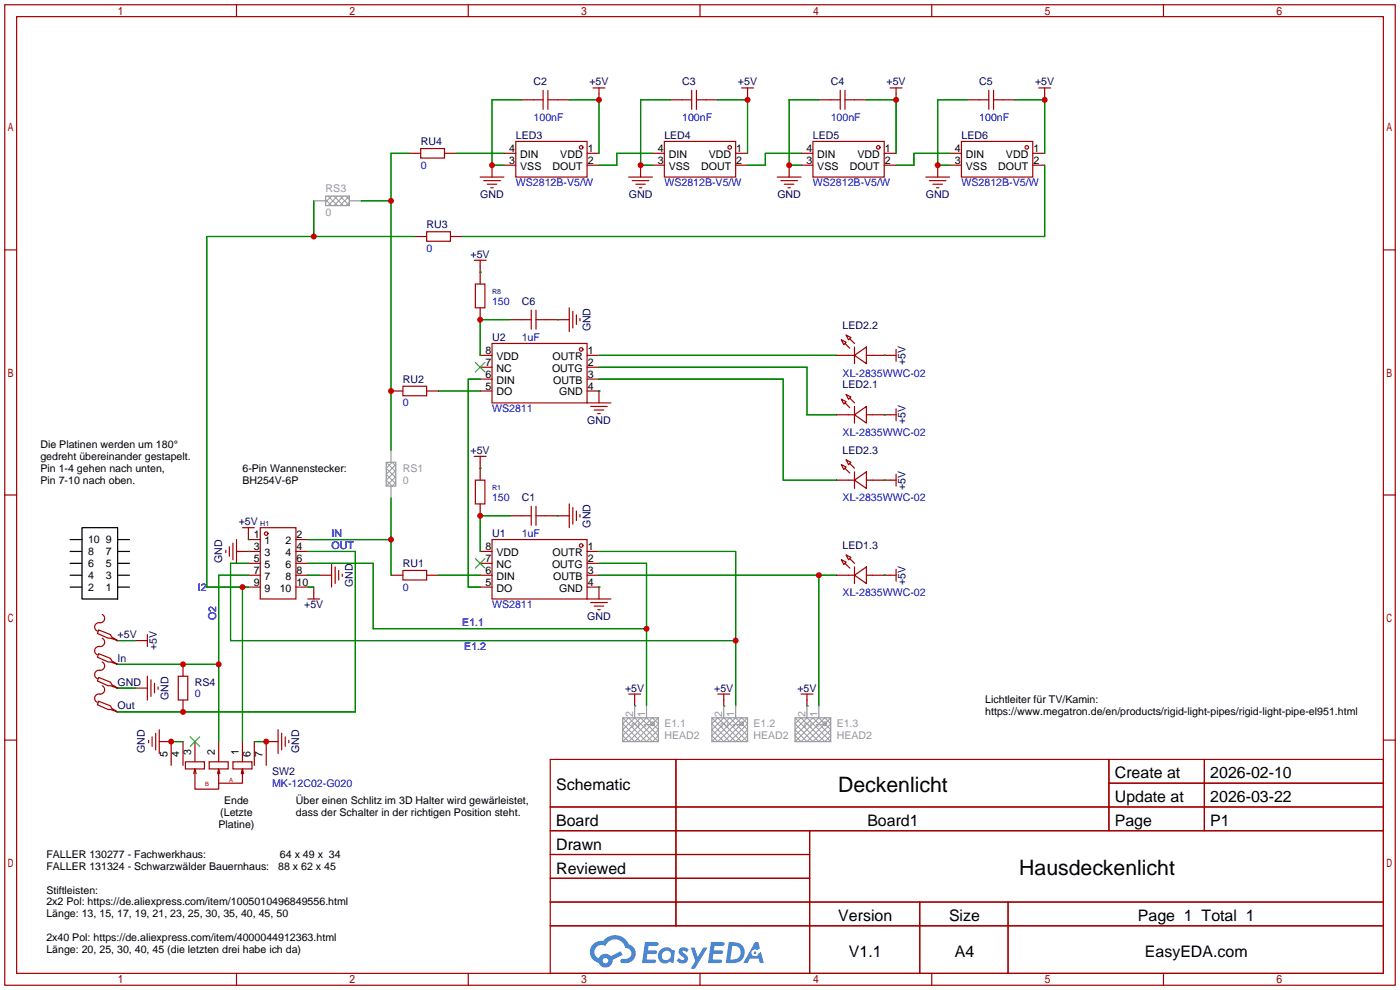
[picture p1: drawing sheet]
<svg xmlns="http://www.w3.org/2000/svg" width="299mm" height="212mm" viewBox="0 0 299 212" stroke-linecap="round" stroke-linejoin="round" font-family="sans-serif">
<g fill="none" stroke="#a10000" stroke-width=".25">
<path d="M1 1h297.2v209.6h-297.2zM3.6 3.6h292.1v204.4h-292.1zM50.5 1v2.6M100.1 1v2.6M149.6 1v2.6M199.1 1v2.6M248.7 1v2.6M1 53.4h2.6M295.7 53.4h2.5M1 105.8h2.6M295.7 105.8h2.5M1 158.2h2.6"/>
<path d="M295.7 158.2h2.5M117.6 162.3h178.1v45.7h-178.1zM117.6 172.5h178.1M117.6 177.5h178.1M144.5 162.3v35.6M173 177.5v30.5M237 162.3v15.2M237 167.4h58.7M257.4 162.3v15.2M117.6 182.6h55.4M117.6 192.8h178.1M117.6 187.7h55.4"/>
<path d="M117.6 197.9h178.1M196.6 192.8v15.2M215.4 192.8v15.2M50.5 208v2.6M100.1 208v2.6M149.6 208v2.6M199.1 208v2.6M248.7 208v2.6"/>
</g>
<g fill="#5487ff">
<path d="M145.3 202.7a1.3 1.3 0 0 1 1.9 .3l-.4 .6a.54 .54 0 0 0-.9-.2l.1 .2a1.34 1.34 0 0 1 .9 1.8 1.47 1.47 0 0 1-2.3-.1l.5-.6 .8 .5a.31 .31 0 0 0 .4-.3 .31 .31 0 0 0-.3-.4 1.12 1.12 0 0 1-.7-1.8z"/>
<path d="M147.6 202.5h.9l.6 2 1.2-2h.9l-2.7 4.6h-.9l1-1.7z"/>
<path d="M137.8 201.4h1.7a1.31 1.31 0 0 1 1.2 .2 .4 .4 0 0 1-.3 .5l-1.8 .1-.1 .9h1.6a.4 .4 0 0 1 .4 .4 .4 .4 0 0 1-.5 .4h-1.6l-.2 1.2h1.4a.46 .46 0 0 1 .5 0 .46 .46 0 0 1 .1 .5l-.4 .2h-2.6z"/>
<path d="M151.9 201.4h1.7a1.32 1.32 0 0 1 1.2 .2 .39 .39 0 0 1-.3 .5l-1.8 .1-.1 .9h1.6a.4 .4 0 0 1 .4 .4 .4 .4 0 0 1-.4 .4h-1.7l-.2 1.2h1.4a.46 .46 0 0 1 .5 0 .46 .46 0 0 1 .1 .5l-.4 .2h-2.6z"/>
<path d="M161.3 201.4h.8l.3 1.3-.6 .4a.75 .75 0 0 0-1.1 .3 .75 .75 0 0 0 .5 1 .75 .75 0 0 0 .9-.7l.5-.2 .6 2.3h-.8l-.3-.9h-1.8l-.5 .9h-1z"/>
<path d="M155.7 201.4l-.6 4.4h1.5a2.27 2.27 0 0 0 2.6-2.2 2.27 2.27 0 0 0-2.7-2.2zM156.5 202.1a1.5 1.5 0 0 1 1.8 1.6 1.5 1.5 0 0 1-1.9 1.4h-.3z"/>
<path d="M141.2 203a1.6 1.6 0 0 0-.3 2.3 1.6 1.6 0 0 0 2.3 .2l.7 .3 .3-2.4-.1-.3-.5-.1a1.58 1.58 0 0 0-2.4 0zM141.8 203.5a.98 .98 0 0 1 1.6 .4 .98 .98 0 0 1-1.1 1.3 .94 .94 0 0 1-.9-.7 .94 .94 0 0 1 .4-1z"/>
<path d="M126.8 201.8a2.37 2.37 0 0 0 1.1 4 1.54 1.54 0 0 0 1.8 1 1.54 1.54 0 0 0 1.2-1.6l2.2-1.1-.5-.8-2 1a1.57 1.57 0 0 0-2.7 .5 1.5 1.5 0 0 1-.7-2.1 1.5 1.5 0 0 1 2.2-.5 2.23 2.23 0 0 1 2.3-1.4 2.23 2.23 0 0 1 2 1.8 1.16 1.16 0 0 1 1.2 1.1 1.16 1.16 0 0 1-1.1 1.2h-.7a.47 .47 0 0 0-.5 .4 .47 .47 0 0 0 .4 .5 2.17 2.17 0 0 0 2.5-.9 2.17 2.17 0 0 0-.3-2.7l-.8-.4a3.2 3.2 0 0 0-5.5-.7l-1.1 .1zM128.8 205.3a.6 .6 0 0 1 1.2 0 .6 .6 0 0 1-1.2 0z"/>
<circle cx="161.4" cy="203.6" r=".28"/>
</g>
<g fill="none" stroke="#a10000" stroke-width=".25">
<path d="M116.1 19.3v4.1M117.1 19.3v4.1M126.7 18.8h2.6M128 18.8v2.5M147.8 19.3v4.1M148.8 19.3v4.1M158.5 18.8h2.5M159.8 18.8v2.5M179.6 19.3v4.1M180.6 19.3v4.1M190.2 18.8h2.6M191.5 18.8v2.5"/>
<path d="M211.3 19.3v4.1M212.3 19.3v4.1M222 18.8h2.5M223.3 18.8v2.5M87.4 32.8h2.5M89.9 31.8h5.1v2h-5.1zM95 32.8h2.5M102.6 37.8h5.1M103.4 38.6h3.5M104.1 39.4h2.1M105.2 35.3v2.5M107.7 32.8h2.5"/>
<path d="M107.7 35.3h2.5M110.2 30.2h15.3v7.6h-15.3zM111.5 21.3h4.6M117.1 21.3h4.6M125.5 32.8h2.5M125.5 35.3h2.5M134.4 37.8h5M135.1 38.6h3.6M135.9 39.4h2M136.9 35.3v2.5M139.4 32.8h2.6M139.4 35.3h2.6"/>
<path d="M142 30.2h15.2v7.6h-15.2zM143.3 21.3h4.5M148.8 21.3h4.6M157.2 32.8h2.6M157.2 35.3h2.6M166.1 37.8h5.1M166.9 38.6h3.5M167.6 39.4h2.1M168.7 35.3v2.5M171.2 32.8h2.5M171.2 35.3h2.5M173.7 30.2h15.3v7.6h-15.3z"/>
<path d="M175 21.3h4.6M180.6 21.3h4.6M189 32.8h2.5M189 35.3h2.5M197.9 37.8h5M198.6 38.6h3.6M199.4 39.4h2M200.4 35.3v2.5M202.9 32.8h2.6M202.9 35.3h2.6M205.5 30.2h15.2v7.6h-15.2zM206.8 21.3h4.5"/>
<path d="M212.3 21.3h4.6M220.7 32.8h2.6M220.7 35.3h2.6M88.6 50.5h2.6M91.2 49.5h5.1v2.1h-5.1zM96.3 50.5h2.5M101.3 55.6h2.6M102.6 55.6v5.1M104.9 40.1h.5M136.7 40.1h.5M168.4 40.1h.5M200.2 40.1h.5"/>
<path d="M101.6 60.7h2v5.1h-2zM102.6 65.8v2.5M102.6 75.9h2.6M102.6 78.5h2.6M105.2 73.4h20.3v12.7h-20.3zM109 68.3h4.5M113.5 66.3v4.1M114.6 66.3v4.1M114.6 68.3h7.1M121.7 65.8v5.1M122.4 66.5v3.6M123.2 67.3v2"/>
<path d="M124 68.1v.5M125.5 75.9h2.5M125.5 78.5h2.5M178.8 75.9h3.8M179.8 72.6l1 .6-.5 .5zM180.6 73.4l1 1M180.8 71.6l1.1 .5-.5 .5zM181.6 72.4l1 1M182.6 75.9l2.6-1.7v3.5zM182.6 74.2v3.5M185.2 75.9h6.3M191.5 74.7v2.5"/>
<path d="M83.6 83.6h2.5M86.1 82.5h5.1v2.1h-5.1zM91.2 83.6h2.5M101.3 97.5h2.6M102.6 97.5v5.1M102.6 81h2.6M102.6 83.6h2.6M125.5 83.6h2.5v2.5M125.5 81h2.5M125.5 86.1h5.1M126.2 86.9h3.6M127 87.6h2"/>
<path d="M127.8 88.4h.5M178.8 88.6h3.8M179.8 85.3l1 .6-.5 .5zM179.8 99.3l1 .5-.5 .5zM180.6 86.1l1 1M180.8 84.3l1.1 .5-.5 .5zM180.8 98.3l1.1 .5-.5 .5zM181.6 85.1l1 1M181.6 99.1l1 1M182.6 88.6l2.6-1.7v3.5zM182.6 86.9v3.5M185.2 88.6h6.3"/>
<path d="M191.5 87.4v2.5M48.3 117.6v.5M49 116.8v2.1M49.8 116.1v3.5M50.5 117.9h5.1M50.5 115.3v5.1M51.8 112.8h2.6M53.1 112.8v2.5h2.5M55.6 112.8h7.6v15.2h-7.6zM63.2 115.3h2.6M63.2 117.9h2.6M101.6 102.6h2v5.1h-2z"/>
<path d="M102.6 117.9h2.6M102.6 107.7v2.5M105.2 115.3h20.3v12.7h-20.3zM109 110.2h4.5M113.5 108.2v4.1M114.6 110.2h7.1M114.6 108.2v4.1M121.7 107.7v5.1M122.4 108.5v3.5M123.2 109.2v2.1M124 110v.5M125.5 117.9h2.5"/>
<path d="M178.8 102.6h3.8M179.8 119.6l1 .5-.5 .5zM180.6 100.1l1 1M180.8 118.6l1.1 .5-.5 .5zM181.6 119.4l1 1M182.6 102.6l2.6-1.8v3.6zM182.6 100.8v3.6M185.2 102.6h6.3M191.5 101.3v2.6M21.1 134.6l2.5 1 .3 .5 1.2 .8-1.5-.5h-.5l-2.3-1zM21.1 139.7l2.5 1 .3 .5 1.2 .8-1.5-.5h-.5l-2.3-1zM21.8 131.3a.98 .98 0 0 1 .5 1.3 .98 .98 0 0 1-1.3 .5 .93 .93 0 0 0-.8 .8 .93 .93 0 0 0 .6 1"/>
<path d="M21.8 136.4a.98 .98 0 0 1 .5 1.3 .98 .98 0 0 1-1.3 .5 .93 .93 0 0 0-.8 .8 .93 .93 0 0 0 .6 1M24.9 136.9h.2M29 136.9h2.5M31.5 135.6v2.6M53.1 125.5h2.5M53.1 122.9h2.5M53.1 120.4h2.5M63.2 125.5h2.6M63.2 122.9h2.6M63.2 120.4h2.6M65.8 128h2.5M67.1 125.5v2.5"/>
<path d="M68.3 122.9h2.6M70.9 120.4v5.1M71.6 121.2v3.5M72.4 121.9v2.1M73.2 122.7v.5M83.6 122.9h2.5M86.1 121.9h5.1v2.1h-5.1zM91.2 122.9h2.5M102.6 125.5h2.6M102.6 122.9h2.6M102.6 120.4h2.6M125.5 125.5h2.5v2.5"/>
<path d="M125.5 122.9h2.5M125.5 120.4h2.5M125.5 128h5.1M126.2 128.8h3.6M127 129.5h2M127.8 130.3h.5M178.8 122.9h3.8M180.6 120.4l1 1M182.6 122.9l2.6-1.7v3.5zM182.6 121.2v3.5M185.2 122.9h6.3M191.5 121.7v2.5"/>
<path d="M21.1 144.8l2.5 1 .3 .5 1.2 .8-1.5-.5h-.5l-2.3-1.1zM21.1 149.9l2.5 1 .3 .5 1.2 .7-1.5-.5h-.5l-2.3-1zM21.8 141.5a.98 .98 0 0 1 .5 1.3 .98 .98 0 0 1-1.3 .5 .93 .93 0 0 0-.8 .8 .93 .93 0 0 0 .6 .9M21.8 146.6a.98 .98 0 0 1 .5 1.2 .98 .98 0 0 1-1.3 .5 .93 .93 0 0 0-.8 .9 .93 .93 0 0 0 .6 .9M24.9 147.1h.2M24.9 142h.2M24.9 152.1h.2M29 147.1h2.5M31.5 144.5v5.1M31.7 158.2v.6M32.3 145.3v3.5M32.5 157.5v2"/>
<path d="M33 146.1v2M33.3 156.7v3.6M33.8 146.8v.5M34 158.5h2.6v5.1M34 156v5M38.1 144.5h2v5.1h-2zM39.1 142v2.5M39.1 149.6v2.5M39.1 158.5v5.1M41.7 158.5v4.3M46.7 158.5v4.3M51.8 158.5v4.3"/>
<path d="M54.4 158.5v5.1M59.4 158.5h-2.5v5.1M59.4 156v5M60.2 156.7v3.6M61 157.5v2M61.7 158.2v.6M134.4 148.3h2.5M135.6 148.3v2.6M153.4 148.3h2.6M154.7 148.3v2.6M171.2 148.3h2.5M172.5 148.3v2.6"/>
<path d="M39.6 162.8h4.1v1.5h-4.1zM41.7 164.3v4.4h5v-4.4l-.2 1.1M41.7 164.3l.2 1.1M41.7 164.3l-.3 1.1M44.7 162.8h4.1v1.5h-4.1zM46.7 164.3l.3 1.1M49.8 162.8h4v1.5h-4zM51.6 165.4l.2-1.1v3.1h-5.1M51.8 164.3l.3 1.1"/>
<circle cx="124.2" cy="31.5" r=".38"/>
<circle cx="156" cy="31.5" r=".38"/>
<circle cx="187.7" cy="31.5" r=".38"/>
<circle cx="219.5" cy="31.5" r=".38"/>
<circle cx="124.2" cy="74.7" r=".38"/>
<circle cx="56.9" cy="114" r=".38"/>
<circle cx="124.2" cy="116.6" r=".38"/>
</g>
<path d="M101.6 77.5l2 2M103.6 77.5l-2 2M101.6 119.4l2 2M103.6 119.4l-2 2M40.6 157.5l2.1 2M42.7 157.5l-2.1 2" fill="none" stroke="#3c3" stroke-width=".25"/>
<g fill="none" stroke="#008700" stroke-width=".25">
<path d="M87.4 32.8h-3.8v63.5M97.5 32.8h10.2M111.5 21.3h-6.3v14h2.5M121.7 21.3h6.3v11.5M139.4 32.8h-7.6v2.5h-3.8M143.3 21.3h-6.4v14h2.5M153.4 21.3h6.4v11.5M171.2 32.8h-7.6v2.5h-3.8M175 21.3h-6.3v14h2.5M185.2 21.3h6.3v11.5M202.9 32.8h-7.6v2.5h-3.8M206.8 21.3h-6.4v14h2.5"/>
<path d="M216.9 21.3h6.4v11.5M223.3 35.3v15.2h-124.5M67.1 42.9v7.6M77.2 42.9h6.4M88.6 50.5h-44.4v75h8.9M102.6 58.2h.1M109 68.3h-6.4v7.6M119.1 68.3h.1M128 75.9h50.8M128 78.5h44.5v10.1h6.3M189 75.9h.1M93.7 83.6h8.9"/>
<path d="M102.6 81h-2.5v44.5h2.5M128 83.6h.1M128 81h39.4v21.6h11.4M189 88.6h.1M53.1 117.9h.1M53.1 115.3h.1M65.8 117.9h10.1v34.2h-50.8M65.8 115.3h17.8M83.6 106.4v16.5M102.6 100.1h.1M109 110.2h-6.4v7.7M119.1 110.2h.1"/>
<path d="M128 117.9h29.2v33M189 102.6h.1M25.1 136.9h3.9M51.8 125.5v33M53.1 122.9h-6.4v35.6M53.1 120.4h-3.8v16.5h107.9M65.8 122.9h2.5M65.8 120.4h14v14h58.4M65.8 125.5h1.3M93.7 122.9h8.9M128 125.5h.1M128 122.9h50.8"/>
<path d="M128 120.4h10.2v30.5M175 122.9v28M189 122.9h.1M25.1 147.1h3.9M25.1 142h21.6M36.6 158.5h2.5M54.4 158.5h2.5M135.6 150.9h.1M154.7 150.9h.1M172.5 150.9h.1"/>
</g>
<path d="M15 117.9h2.5M15 115.3h2.5M17.5 112.8h7.6v15.2h-7.6zM25.1 117.9h2.6M25.1 115.3h2.6M15 125.5h2.5M15 122.9h2.5M15 120.4h2.5M25.1 125.5h2.6M25.1 122.9h2.6M25.1 120.4h2.6" fill="none" stroke="#000" stroke-width=".25"/>
<g fill="none" stroke="#999" stroke-width=".21">
<path d="M69.6 42.7l1.3 1.2M70.1 41.9l2 2M70.9 41.9l-1.3 1.3M71.4 41.9l2 2M72.1 41.9l-2 2M72.6 41.9l2.1 2M73.4 41.9l-2 2M73.9 41.9l.8 .8M74.7 41.9l-2.1 2M74.7 43.2l-.8 .7M82.5 98.8l2.1 2M84.6 99.6l-.8-.8-1.3 1.3 2.1 2"/>
<path d="M84.6 99.3l-2.1 2 2.1 2.1M84.6 100.6l-2.1 2 1.3 1.3 .8-.8M84.6 101.9l-2.1 2M133.1 154.7l1.3-1.3 5 5.1 1.3-1.3-3.8-3.8-3.8 3.8 1.3 1.3 5-5.1 1.3 1.3-3.8 3.8zM133.1 153.4l5.1 5.1 2.5-2.5-2.5-2.6-5.1 5.1M139.6 154.3l.2 .2M139.8 154.9l-.2 .1M140.7 153.4l-5.1 5.1-2.5-2.5 2.5-2.6 5.1 5.1M152.1 153.4l5.1 5.1 2.6-2.5-2.6-2.6-5.1 5.1M153.4 153.4l-1.3 1.3 3.9 3.8 3.8-3.8-1.3-1.3-5.1 5.1-1.3-1.3 3.9-3.8 3.8 3.8-1.3 1.3zM158.7 154.3l.1 .2M158.8 154.9l-.1 .1"/>
<path d="M159.8 153.4l-5.1 5.1-2.6-2.5 2.6-2.6 5.1 5.1M169.9 153.4l5.1 5.1 2.5-2.5-2.5-2.6-5.1 5.1M171.2 153.4l-1.3 1.3 3.8 3.8 3.8-3.8-1.2-1.3-5.1 5.1-1.3-1.3 3.8-3.8 3.8 3.8-1.2 1.3zM176.4 154.3l.2 .2M176.6 154.9l-.2 .1M177.5 153.4l-5 5.1-2.6-2.5 2.6-2.6 5 5.1"/>
</g>
<g fill="none" stroke="#999" stroke-width=".25">
<path d="M67.1 42.9h2.5M69.6 41.9h5.1v2h-5.1zM74.7 42.9h2.5M82.5 98.8h2.1v5.1h-2.1zM83.6 96.3v2.5M83.6 103.9v2.5M133.1 153.4h7.6v5.1h-7.6zM135.6 150.9v2.5M138.2 150.9v2.5M152.1 153.4h7.7v5.1h-7.7zM154.7 150.9v2.5M157.2 150.9v2.5"/>
<path d="M169.9 153.4h7.6v5.1h-7.6zM172.5 150.9v2.5M175 150.9v2.5"/>
<circle cx="139.4" cy="154.7" r=".38"/>
<circle cx="158.5" cy="154.7" r=".38"/>
<circle cx="176.3" cy="154.7" r=".38"/>
</g>
<g fill="#c00">
<circle cx="128" cy="21.3" r=".63"/>
<circle cx="105.2" cy="35.3" r=".63"/>
<circle cx="159.8" cy="21.3" r=".63"/>
<circle cx="136.9" cy="35.3" r=".63"/>
<circle cx="191.5" cy="21.3" r=".63"/>
<circle cx="168.7" cy="35.3" r=".63"/>
<circle cx="223.3" cy="21.3" r=".63"/>
<circle cx="200.4" cy="35.3" r=".63"/>
<circle cx="36.6" cy="158.5" r=".63"/>
<circle cx="56.9" cy="158.5" r=".63"/>
<circle cx="157.2" cy="136.9" r=".63"/>
<circle cx="138.2" cy="134.4" r=".63"/>
<circle cx="175" cy="122.9" r=".63"/>
<circle cx="102.6" cy="110.2" r=".63"/>
<circle cx="102.6" cy="68.3" r=".63"/>
<circle cx="39.1" cy="142" r=".63"/>
<circle cx="46.7" cy="142" r=".63"/>
<circle cx="39.1" cy="152.1" r=".63"/>
<circle cx="67.1" cy="50.5" r=".63"/>
<circle cx="51.8" cy="125.5" r=".63"/>
<circle cx="83.6" cy="115.3" r=".63"/>
<circle cx="83.6" cy="42.9" r=".63"/>
<circle cx="83.6" cy="83.6" r=".63"/>
</g>
<g font-size="4.5">
<text x="179.1" y="169.2">Deckenlicht</text>
<text x="217.8" y="187">Hausdeckenlicht</text>
</g>
<g font-size="3.4">
<text x="238.3" y="166.4">Create at</text>
<text x="258.7" y="166.4">2026-02-10</text>
<text x="118.9" y="168.9">Schematic</text>
<text x="238.3" y="171.4">Update at</text>
<text x="258.7" y="171.4">2026-03-22</text>
<text x="118.9" y="176.5">Board</text>
<text x="185.4" y="176.5">Board1</text>
<text x="238.3" y="176.5">Page</text>
<text x="258.7" y="176.5">P1</text>
<text x="118.9" y="181.6">Drawn</text>
<text x="118.9" y="186.7">Reviewed</text>
<text x="179.2" y="196.8">Version</text>
<text x="202.8" y="196.8">Size</text>
<text x="243.2" y="196.8">Page 1 Total 1</text>
<text x="181.4" y="204.5">V1.1</text>
<text x="204.1" y="204.5">A4</text>
<text x="244.7" y="204.5">EasyEDA.com</text>
</g>
<g font-size="2.3" fill="#000080">
<text x="114" y="18.3">C2</text>
<text x="126" y="18.3">+5V</text>
<text x="145.8" y="18.3">C3</text>
<text x="157.7" y="18.3">+5V</text>
<text x="177.5" y="18.3">C4</text>
<text x="189.5" y="18.3">+5V</text>
<text x="209.3" y="18.3">C5</text>
<text x="221.2" y="18.3">+5V</text>
<text x="110.2" y="29.7">LED3</text>
<text x="142" y="29.7">LED4</text>
<text x="173.7" y="29.7">LED5</text>
<text x="205.5" y="29.7">LED6</text>
<text x="89.9" y="31">RU4</text>
<text x="102.6" y="42.4">GND</text>
<text x="134.4" y="42.4">GND</text>
<text x="166.1" y="42.4">GND</text>
<text x="197.9" y="42.4">GND</text>
<text x="91.2" y="48.7">RU3</text>
<text x="100.6" y="55.1">+5V</text>
<text x="111.5" y="65.2">C6</text>
<text x="126.2" y="70.8" transform="rotate(-90 126.2 70.8)">GND</text>
<text x="180.1" y="70.3">LED2.2</text>
<text x="105.2" y="72.9">U2</text>
<text x="193.5" y="78" transform="rotate(-90 193.5 78)">+5V</text>
<text x="86.1" y="81.8">RU2</text>
<text x="180.1" y="83">LED2.1</text>
<text x="125.5" y="90.6">GND</text>
<text x="193.5" y="90.7" transform="rotate(-90 193.5 90.7)">+5V</text>
<text x="100.6" y="97">+5V</text>
<text x="180.1" y="97">LED2.3</text>
<text x="111.5" y="107.2">C1</text>
<text x="193.5" y="104.7" transform="rotate(-90 193.5 104.7)">+5V</text>
<text x="51" y="112.2">+5V</text>
<text x="126.2" y="112.8" transform="rotate(-90 126.2 112.8)">GND</text>
<text x="105.2" y="114.8">U1</text>
<text x="180.1" y="117.3">LED1.3</text>
<text x="47.5" y="120.4" transform="rotate(-90 47.5 120.4)">GND</text>
<text x="75.4" y="125.5" transform="rotate(-90 75.4 125.5)">GND</text>
<text x="86.1" y="121.1">RU1</text>
<text x="193.5" y="125" transform="rotate(-90 193.5 125)">+5V</text>
<text x="65" y="130">+5V</text>
<text x="25.1" y="136.4">+5V</text>
<text x="125.5" y="132.6">GND</text>
<text x="25.1" y="141.4">In</text>
<text x="33.5" y="139" transform="rotate(-90 33.5 139)">+5V</text>
<text x="25.1" y="146.5">GND</text>
<text x="36" y="149.6" transform="rotate(-90 36 149.6)">GND</text>
<text x="41.7" y="146.5">RS4</text>
<text x="133.6" y="147.8">+5V</text>
<text x="152.6" y="147.8">+5V</text>
<text x="170.4" y="147.8">+5V</text>
<text x="25.1" y="151.6">Out</text>
<text x="31" y="161" transform="rotate(-90 31 161)">GND</text>
<text x="64" y="161" transform="rotate(-90 64 161)">GND</text>
<text x="58.2" y="165.6">SW2</text>
</g>
<g font-size="2.3" fill="#00f">
<text x="114" y="25.9">100nF</text>
<text x="145.8" y="25.9">100nF</text>
<text x="177.5" y="25.9">100nF</text>
<text x="209.3" y="25.9">100nF</text>
<text x="89.9" y="36">0</text>
<text x="110.2" y="39.8">WS2812B-V5/W</text>
<text x="142" y="39.8">WS2812B-V5/W</text>
<text x="173.7" y="39.8">WS2812B-V5/W</text>
<text x="205.5" y="39.8">WS2812B-V5/W</text>
<text x="91.2" y="53.8">0</text>
<text x="105.2" y="65.2">150</text>
<text x="111.5" y="72.9">1uF</text>
<text x="180.1" y="80.5">XL-2835WWC-02</text>
<text x="86.1" y="86.8">0</text>
<text x="105.2" y="88.1">WS2811</text>
<text x="180.1" y="93.2">XL-2835WWC-02</text>
<text x="105.2" y="107.2">150</text>
<text x="180.1" y="107.2">XL-2835WWC-02</text>
<text x="70.9" y="117.3">OUT</text>
<text x="70.9" y="114.8">IN</text>
<text x="111.5" y="114.8">1uF</text>
<text x="42.3" y="126.2">I2</text>
<text x="86.1" y="126.2">0</text>
<text x="105.2" y="130">WS2811</text>
<text x="180.1" y="127.5">XL-2835WWC-02</text>
<text x="46.2" y="132.5" transform="rotate(-90 46.2 132.5)">O2</text>
<text x="98.8" y="133.8">E1.1</text>
<text x="99.2" y="138.9">E1.2</text>
<text x="41.7" y="149.1">0</text>
<text x="58.2" y="168.1">MK-12C02-G020</text>
</g>
<g font-size="2.3">
<text x="108.8" y="35">3</text>
<text x="108.8" y="32.5">4</text>
<text x="111.2" y="33.7">DIN</text>
<text x="119.8" y="33.7">VDD</text>
<text x="125.6" y="32.5">1</text>
<text x="125.6" y="35">2</text>
<text x="140.6" y="35">3</text>
<text x="140.6" y="32.5">4</text>
<text x="142.9" y="33.7">DIN</text>
<text x="151.5" y="33.7">VDD</text>
<text x="157.4" y="32.5">1</text>
<text x="157.4" y="35">2</text>
<text x="172.3" y="35">3</text>
<text x="172.3" y="32.5">4</text>
<text x="174.7" y="33.7">DIN</text>
<text x="183.3" y="33.7">VDD</text>
<text x="189.1" y="32.5">1</text>
<text x="189.1" y="35">2</text>
<text x="204.1" y="35">3</text>
<text x="204.1" y="32.5">4</text>
<text x="206.4" y="33.7">DIN</text>
<text x="215" y="33.7">VDD</text>
<text x="220.9" y="32.5">1</text>
<text x="220.9" y="35">2</text>
<text x="111.2" y="36.3">VSS</text>
<text x="118.1" y="36.3">DOUT</text>
<text x="142.9" y="36.3">VSS</text>
<text x="149.9" y="36.3">DOUT</text>
<text x="174.7" y="36.3">VSS</text>
<text x="181.6" y="36.3">DOUT</text>
<text x="206.4" y="36.3">VSS</text>
<text x="213.4" y="36.3">DOUT</text>
<text x="103.8" y="75.6">8</text>
<text x="106.1" y="76.9">VDD</text>
<text x="118.1" y="76.9">OUTR</text>
<text x="125.6" y="75.6">1</text>
<text x="103.8" y="83.3">5</text>
<text x="103.8" y="80.7">6</text>
<text x="103.8" y="78.2">7</text>
<text x="106.1" y="82">DIN</text>
<text x="106.1" y="79.4">NC</text>
<text x="118" y="79.4">OUTG</text>
<text x="118.2" y="82">OUTB</text>
<text x="125.6" y="78.2">2</text>
<text x="125.6" y="80.7">3</text>
<text x="125.6" y="83.3">4</text>
<text x="106.1" y="84.5">DO</text>
<text x="119.5" y="84.5">GND</text>
<text x="8.6" y="95.7">Die Platinen werden um 180°</text>
<text x="8.6" y="98.3">gedreht übereinander gestapelt.</text>
<text x="8.6" y="100.8">Pin 1-4 gehen nach unten,</text>
<text x="51.8" y="100.8">6-Pin Wannenstecker:</text>
<text x="8.6" y="103.3">Pin 7-10 nach oben.</text>
<text x="51.8" y="103.3">BH254V-6P</text>
<text x="18.8" y="116">10 9</text>
<text x="18.8" y="118.6">8</text>
<text x="22.6" y="118.6">7</text>
<text x="54.2" y="115">1</text>
<text x="54.2" y="117.5">3</text>
<text x="56.6" y="116.3">1</text>
<text x="56.6" y="118.8">3</text>
<text x="61" y="118.8">4</text>
<text x="61" y="116.3">2</text>
<text x="63.4" y="117.5">4</text>
<text x="63.4" y="115">2</text>
<text x="103.8" y="117.5">8</text>
<text x="106.1" y="118.8">VDD</text>
<text x="118.1" y="118.8">OUTR</text>
<text x="125.6" y="117.5">1</text>
<text x="18.8" y="121.1">6</text>
<text x="18.8" y="123.7">4</text>
<text x="22.6" y="121.1">5</text>
<text x="22.6" y="123.7">3</text>
<text x="54.2" y="120.1">5</text>
<text x="54.2" y="122.6">7</text>
<text x="54.2" y="125.2">9</text>
<text x="56.6" y="121.4">5</text>
<text x="56.6" y="123.9">7</text>
<text x="61" y="123.9">8</text>
<text x="61" y="121.4">6</text>
<text x="63.4" y="125.2">10</text>
<text x="63.4" y="122.6">8</text>
<text x="63.4" y="120.1">6</text>
<text x="103.8" y="125.2">5</text>
<text x="103.8" y="122.6">6</text>
<text x="103.8" y="120.1">7</text>
<text x="106.1" y="123.9">DIN</text>
<text x="106.1" y="121.4">NC</text>
<text x="118" y="121.4">OUTG</text>
<text x="118.2" y="123.9">OUTB</text>
<text x="125.6" y="120.1">2</text>
<text x="125.6" y="122.6">3</text>
<text x="125.6" y="125.2">4</text>
<text x="18.8" y="126.2">2</text>
<text x="22.6" y="126.2">1</text>
<text x="56.6" y="126.4">9</text>
<text x="59.8" y="126.4">10</text>
<text x="106.1" y="126.4">DO</text>
<text x="119.5" y="126.4">GND</text>
<text x="210.6" y="150.3">Lichtleiter für TV/Kamin:</text>
<text x="210.6" y="152.9">https://www.megatron.de/en/products/rigid-light-pipes/rigid-light-pipe-el951.html</text>
<text x="35.8" y="161.8" transform="rotate(-90 35.8 161.8)">5</text>
<text x="38.3" y="161.8" transform="rotate(-90 38.3 161.8)">4</text>
<text x="40.9" y="161.3" transform="rotate(-90 40.9 161.3)">3</text>
<text x="45.9" y="161.3" transform="rotate(-90 45.9 161.3)">2</text>
<text x="51" y="161.3" transform="rotate(-90 51 161.3)">1</text>
<text x="53.6" y="161.8" transform="rotate(-90 53.6 161.8)">6</text>
<text x="56.1" y="161.8" transform="rotate(-90 56.1 161.8)">7</text>
<text x="47.9" y="171.9">Ende</text>
<text x="63.2" y="171.9">Über einen Schlitz im 3D Halter wird gewärleistet,</text>
<text x="46.7" y="177">Platine)</text>
<text x="47.1" y="174.5">(Letzte</text>
<text x="63.2" y="174.5">dass der Schalter in der richtigen Position steht.</text>
<text x="9.9" y="183.4">FALLER 130277 - Fachwerkhaus:</text>
<text x="9.9" y="185.9">FALLER 131324 - Schwarzwälder Bauernhaus:</text>
<text x="59.4" y="185.9">88 x 62 x 45</text>
<text x="59.8" y="183.4">64 x 49 x 34</text>
<text x="9.9" y="191">Stiftleisten:</text>
<text x="9.9" y="193.5">2x2 Pol: https://de.aliexpress.com/item/1005010496849556.html</text>
<text x="9.9" y="196.1">Länge: 13, 15, 17, 19, 21, 23, 25, 30, 35, 40, 45, 50</text>
<text x="9.9" y="201.1">2x40 Pol: https://de.aliexpress.com/item/4000044912363.html</text>
<text x="9.9" y="203.7">Länge: 20, 25, 30, 40, 45 (die letzten drei habe ich da)</text>
</g>
<g font-size="2.3" fill="#999">
<text x="69.6" y="41.1">RS3</text>
<text x="69.6" y="46.2">0</text>
<text x="86.1" y="100.8">RS1</text>
<text x="86.1" y="103.3">0</text>
<text x="135.3" y="153.3" transform="rotate(-90 135.3 153.3)">2</text>
<text x="136.6" y="155.6" transform="rotate(-90 136.6 155.6)">2</text>
<text x="137.9" y="153.3" transform="rotate(-90 137.9 153.3)">1</text>
<text x="139.1" y="155.6" transform="rotate(-90 139.1 155.6)">1</text>
<text x="142" y="155.4">E1.1</text>
<text x="154.4" y="153.3" transform="rotate(-90 154.4 153.3)">2</text>
<text x="155.6" y="155.6" transform="rotate(-90 155.6 155.6)">2</text>
<text x="156.9" y="153.3" transform="rotate(-90 156.9 153.3)">1</text>
<text x="158.2" y="155.6" transform="rotate(-90 158.2 155.6)">1</text>
<text x="161" y="155.4">E1.2</text>
<text x="172.2" y="153.3" transform="rotate(-90 172.2 153.3)">2</text>
<text x="173.4" y="155.6" transform="rotate(-90 173.4 155.6)">2</text>
<text x="174.7" y="153.3" transform="rotate(-90 174.7 153.3)">1</text>
<text x="176" y="155.6" transform="rotate(-90 176 155.6)">1</text>
<text x="178.8" y="155.4">E1.3</text>
<text x="142" y="158">HEAD2</text>
<text x="161" y="158">HEAD2</text>
<text x="178.8" y="158">HEAD2</text>
</g>
<g font-size="1.5" fill="#000080">
<text x="105.2" y="62.9">R8</text>
<text x="105.2" y="104.8">R1</text>
<text x="55.6" y="112.4">H1</text>
</g>
<g font-size="1.3" fill="#a00000">
<text x="48.9" y="167">A</text>
<text x="43.9" y="168">B</text>
</g>
</svg>
